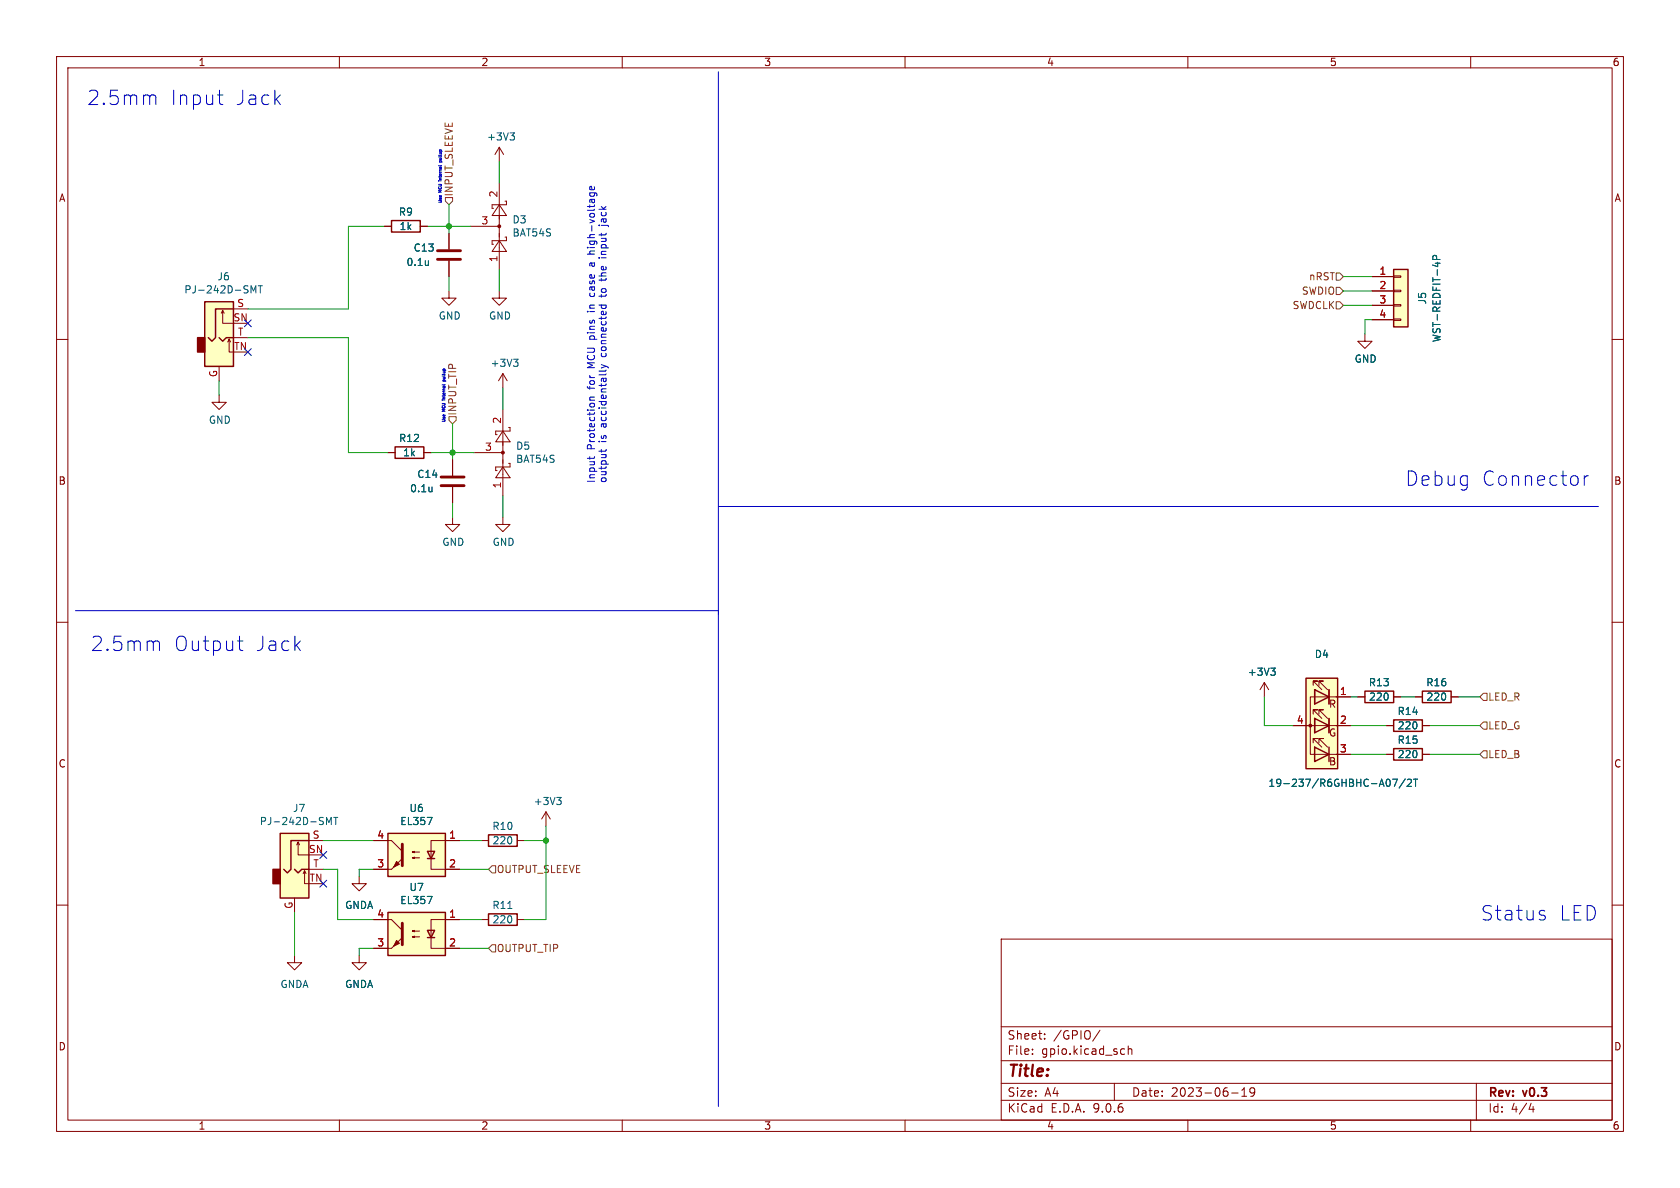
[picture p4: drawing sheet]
<svg xmlns="http://www.w3.org/2000/svg" width="297mm" height="210mm" viewBox="0 0 297 210" stroke-linecap="round" stroke-linejoin="round" font-family="sans-serif">
<g fill="none" stroke="#840000" stroke-width=".18">
<path d="M10 10h277v190h-277zM12 12h273v186h-273zM60 10v2M110 10v2M160 10v2M210 10v2M260 10v2M10 60h2M285 60h2M88.9 91.4v1.3h1.3l-1.3 1.3-1.3-1.3h1.3M10 110h2M285 110h2"/>
<path d="M10 160h2M177 166h108v32h-108zM285 160h2M60 198v2M110 198v2M160 198v2M177 194.5h108M177 191.5h108M177 187.5h108M177 181.5h108M182.5 186.3v.1M182.5 185.5v.1"/>
<path d="M184.7 183.6v.1M184.7 182.8v.1M194.5 182.1l-1.3 2M197 191.5v3M198.4 185.4l.4 .1M198.8 186.3l-.4 .1M199.5 185.5l.2-.1 .3 .1 .1 .9M199.5 184.9v1.5M210 198v2M217.7 193.2h1.2M219.5 193.8h.9M219.5 192.7l.5-.4v1.5"/>
<path d="M221.8 192.9l-.3 .3h-.3l-.2-.3 .1-.5 .4-.1 .2 .1a.99 .99 0 0 1-.3 1.4h-.3M260 198v2M261 191.5v6.5M270.7 195l-.4 1.1h.9M271 195.6v1"/>
</g>
<path d="M230.9 119.9h5.6v16h-5.6z" fill="#ffffc2"/>
<path d="M69.8 79h5.1v2h-5.1zM230.9 119.9h5.6v16h-5.6zM232.4 121.9l2.5 1.3-2.5 1.3zM232.4 127l2.5 1.3-2.5 1.2zM232.4 132.1l2.5 1.3-2.5 1.2zM234.9 121.9v2.6M234.9 127v2.5M234.9 132.1v2.5M241.3 122.2h5.1v2h-5.1zM246.4 132.3h5.1v2.1h-5.1zM246.4 127.3h5.1v2h-5.1z" fill="none" stroke="#840000" stroke-width=".25"/>
<g fill="none" stroke="#840000" stroke-width=".18">
<path d="M88.3 36.2l1.2 1.9h-2.5zM88.3 26v2.6M88.3 32.4v15.2M88.3 26l-.8 1.3M88.3 26l.7 1.3M89.3 35.6h.2v.6h-2.5v.6h.2M79.4 51.4v1.3h1.2l-1.2 1.3-1.3-1.3h1.3M79.4 41.3v2.8M79.4 46.1v2.8M83.2 40h5.1M88.3 51.4v1.3h1.2l-1.2 1.3-1.3-1.3h1.3M88.3 42.5l1.2 2h-2.5z"/>
<path d="M89.3 41.9h.2v.6h-2.5v.7h.2M38.7 69.9v1.2h1.3l-1.3 1.3-1.2-1.3h1.2M88.9 66l-.8 1.3M88.9 66l.8 1.3M88.9 66v2.6M68.6 80h1.2M74.9 80h1.3M228.6 128.3h10.2M232.2 121.2v-.8h.7h-.7l1.5 1.5M232.2 126.2v-.7h.7h-.7l1.5 1.5M232.2 131.3v-.7h.7h-.7l1.5 1.5M232.4 121.9h.1"/>
<path d="M232.4 121.9v2.6zM232.4 127h.1M232.4 127v2.5zM233.2 121.2v-.8h.7h-.7l1.5 1.5M233.2 126.2v-.7h.7h-.7l1.5 1.5M233.2 131.3v-.7h.7h-.7l1.5 1.5M234.9 121.9v2.6M234.9 127v2.5M238.8 123.2h-7.2v10.2h7.2M240 123.2h1.3M245.1 128.3h1.3M245.1 133.4h1.3"/>
<path d="M246.4 123.2h1.2M251.5 128.3h1.2M251.5 133.4h1.2"/>
</g>
<g fill="#840000" stroke="#840000" stroke-width=".18">
<circle cx="231.6" cy="128.3" r=".25"/>
<circle cx="88.3" cy="40" r=".25"/>
</g>
<path d="M90.2 23.5h.7l-.4 .5M90.7 24l.2 .2v.3l-.2 .3M75.7 46.1v.8M75.7 46.8v.1M90.8 63.5h.8l-.4 .5M91.3 64l.3 .2v.3l-.3 .3M245.7 137.9l.1 .3-.1 .7M246.2 137.7h.8l-.5 1.3M248.4 137.7l-1.1 1.6M248.8 137.9l.5-.2 .2 .4-.8 .9h.8M249.9 137.7h.7M250.3 137.7v1.3" fill="none" stroke="#006464" stroke-width=".18"/>
<path d="M77.3 44.3h4.1M77.3 45.8h4.1" fill="none" stroke="#840000" stroke-width=".51"/>
<path d="M36.2 53.3h5.1v11.5h-5.1z" fill="#ffffc2"/>
<path d="M34.9 59.7h1.3v2.5h-1.3z" fill="#840000" stroke="#840000" stroke-width=".25"/>
<path d="M69.2 39h5.1v2h-5.1zM36.2 53.3h5.1v11.5h-5.1zM38.7 59.7l.7 .6 .6-.6h1.3M41.3 54.6h-3.2v5.1l-.6 .6-.7-.6M86.4 147.6h5v2h-5zM86.4 161.5h5v2.1h-5z" fill="none" stroke="#840000" stroke-width=".25"/>
<g fill="none" stroke="#840000" stroke-width=".18">
<path d="M39.1 55.4l.3-.5v2.3h1.9M39.4 54.9l.2 .5M40.5 59.9l.3 .6M41.3 54.6h2.5M41.3 59.7h2.5M67.9 40h1.3M74.3 40h1.3M38.7 64.8v2.5M40.3 60.5l.2-.6v2.3h.8M88.9 76.2l1.3 1.9h-2.6zM88.9 72.4v15.2M89.9 75.6h.3v.6h-2.6v.6h.3"/>
<path d="M80 91.4v1.3h1.3l-1.3 1.3-1.3-1.3h1.3M80 81.3v2.8M80 86.1v2.8M83.8 80h5.1M88.9 82.6l1.3 1.9h-2.6zM89.9 81.9h.3v.7h-2.6v.6h.3M63.5 154.9v1.3h1.3l-1.3 1.3-1.3-1.3h1.3M85.1 148.6h1.3M91.4 148.6h1.3M96.5 143.5l-.7 1.3M96.5 143.5l.8 1.3M96.5 143.5v2.6"/>
<path d="M52.1 168.9v1.3h1.2l-1.2 1.3-1.3-1.3h1.3M63.5 168.9v1.3h1.3l-1.3 1.3-1.3-1.3h1.3M85.1 162.6h1.3M91.4 162.6h1.3"/>
</g>
<path d="M44.4 51.8v-1.3l.4 .9 .4-.9v1.3M45.7 50.5h.7M46 50.5v1.3M76.4 86.1v.8M76.4 86.8l-.1 .1M98.4 141h.8l-.4 .4M99 141.4l.2 .3v.3l-.2 .2M89.8 160.6h.7" fill="none" stroke="#006464" stroke-width=".18"/>
<path d="M78 84.3h4M78 85.9h4" fill="none" stroke="#840000" stroke-width=".51"/>
<circle cx="88.9" cy="80" r=".25" fill="#840000" stroke="#840000" stroke-width=".18"/>
<path d="M68.6 161.3h10.1v7.6h-10.1z" fill="#ffffc2"/>
<path d="M68.6 161.3h10.1v7.6h-10.1zM75.6 164.5h1.2l-.6 1.2zM75.6 165.7h1.2" fill="none" stroke="#840000" stroke-width=".25"/>
<path d="M66 162.6h3.2l1.9 1.9M66 167.6h3.2M72.9 164.6l.4-.1v.2l-.4-.1h1.3M72.9 165.6l.4-.1v.2l-.4-.1h1.3M81.3 162.6h-5.1v5h5.1" fill="none" stroke="#840000" stroke-width=".18"/>
<path d="M71.1 163.2v3.8" fill="none" stroke="#840000" stroke-width=".51"/>
<g fill="#840000" stroke="#840000" stroke-width=".18">
<path d="M70.1 166.2l.5 .6-1 .5z"/>
<path d="M69.2 167.6l1.9-1.9z"/>
</g>
<path d="M75.5 158.5h.9l-.6 1.2" fill="none" stroke="#006464" stroke-width=".18"/>
<path d="M68.6 147.3h10.1v7.6h-10.1z" fill="#ffffc2"/>
<path d="M68.6 147.3h10.1v7.6h-10.1zM75.6 150.5h1.2l-.6 1.3zM75.6 151.8h1.2" fill="none" stroke="#840000" stroke-width=".25"/>
<path d="M66 148.6h3.2l1.9 1.9M66 153.7h3.2M72.9 150.6l.4-.1v.2l-.4-.1h1.3M72.9 151.6l.4-.1v.3l-.4-.2h1.3M81.3 148.6h-5.1v5.1h5.1" fill="none" stroke="#840000" stroke-width=".18"/>
<path d="M71.1 149.2v3.8" fill="none" stroke="#840000" stroke-width=".51"/>
<g fill="#840000" stroke="#840000" stroke-width=".18">
<path d="M70.1 152.3l.5 .5-1 .5z"/>
<path d="M71.1 151.8l-1.9 1.9z"/>
</g>
<path d="M75.5 144.5h.9l-.6 1.3" fill="none" stroke="#006464" stroke-width=".18"/>
<path d="M49.5 147.3h5.1v11.5h-5.1z" fill="#ffffc2"/>
<path d="M48.3 153.7h1.2v2.5h-1.2z" fill="#840000" stroke="#840000" stroke-width=".25"/>
<path d="M49.5 147.3h5.1v11.5h-5.1zM52.1 153.7l.6 .6 .6-.6h1.3M54.6 148.6h-3.2v5.1l-.6 .6-.6-.6" fill="none" stroke="#840000" stroke-width=".25"/>
<path d="M241.3 59.1v1.2h1.3l-1.3 1.3-1.3-1.3h1.3M223.5 120.7l.8 1.2M223.5 120.7l-.7 1.2M223.5 120.7v2.5M52.1 158.8v2.5M52.5 149.4l.2-.6v2.3h1.9M52.7 148.8l.3 .6M53.6 154.4l.2-.5v2.3h.8M53.8 153.9l.3 .5M54.6 148.6h2.5M54.6 153.7h2.5" fill="none" stroke="#840000" stroke-width=".18"/>
<path d="M224.7 118.1h.7l-.4 .5M225.2 118.6l.2 .2v.3l-.2 .3M57.7 145.8v-1.3l.4 .9 .5-.9v1.3M59 144.5h.7M59.4 144.5v1.3" fill="none" stroke="#006464" stroke-width=".18"/>
<path d="M246.4 47.6h2.5v10.2h-2.5z" fill="#ffffc2"/>
<path d="M246.4 47.6h2.5v10.2h-2.5zM251.5 122.2h5v2h-5z" fill="none" stroke="#840000" stroke-width=".25"/>
<g fill="none" stroke="#840000" stroke-width=".18">
<path d="M67.9 40h1.3M74.3 40h1.3M79.4 41.3v2.8M79.4 46.1v2.8M242.6 48.9h3.8M242.6 51.4h3.8M242.6 54h3.8M242.6 56.5h3.8M246.4 48.8h1.2v.2h-1.2zM246.4 51.3h1.2v.3h-1.2zM246.4 53.8h1.2v.3h-1.2zM246.4 56.4h1.2v.2h-1.2z"/>
<path d="M68.6 80h1.2M74.9 80h1.3M80 81.3v2.8M80 86.1v2.8M228.6 128.3h2.5M236.2 123.2h2.6M236.2 128.3h2.6M236.2 133.4h2.6M240 123.2h1.3M245.1 128.3h1.3M245.1 133.4h1.3M246.4 123.2h1.2"/>
<path d="M250.2 123.2h1.3M251.5 128.3h1.2M251.5 133.4h1.2M256.5 123.2h1.3M66 148.6h2.6M66 153.7h2.6M78.7 148.6h2.6M78.7 153.7h2.6M66 162.6h2.6M66 167.6h2.6M78.7 162.6h2.6M78.7 167.6h2.6"/>
</g>
<g fill="none" stroke="#006464" stroke-width=".18">
<path d="M75.7 46.1v.8M75.7 46.8v.1M254 45.9l-.1-.6-.2-.2-.3 .1-.1 .7h1.3M254.2 46.4v.7M76.4 86.1v.8M76.4 86.8l-.1 .1M224.7 118.1h.7l-.4 .5M225.2 118.6l.2 .2v.3l-.2 .3M245.7 137.9l.1 .3-.1 .7M246.2 137.7h.8l-.5 1.3M248.4 137.7l-1.1 1.6M248.8 137.9l.5-.2 .2 .4-.8 .9h.8"/>
<path d="M249.9 137.7h.7M250.3 137.7v1.3M75.5 158.5h.9l-.6 1.2M75.5 144.5h.9l-.6 1.3"/>
</g>
<path d="M78.7 34.9h1.3v.7l-.6 .6-.7-.6zM236.2 48.3h.7l.6 .6-.6 .6h-.7zM236.2 53.3h.7l.6 .7-.6 .6h-.7zM236.2 50.8h.7l.6 .6-.6 .7h-.7zM79.4 73.7h1.2v.6l-.6 .6-.6-.6zM262.3 127.6h.6v1.3h-.6l-.7-.6zM262.3 132.7h.6v1.3h-.6l-.7-.6zM262.3 122.6h.6v1.2h-.6l-.7-.6zM87 153h.6v1.3h-.6l-.6-.6zM87 167h.6v1.3h-.6l-.6-.7z" fill="none" stroke="#725600" stroke-width=".18"/>
<g fill="none" stroke="#0000c2" stroke-width=".18">
<path d="M26.8 16.8l.6 .1 .2 .3v1.3M38.4 16.8h1M38.9 18.4l.5 .1M127 12.7v182.9M77.6 32h.1M77.6 31.9v.1M77.7 32h.3M77.7 28.7h.5M77.7 28.7l.1-.3 .2 .1v.2M104.4 33.5l-.1-.1v-.3l.1-.2h.2l.1 .6M105 33l.1 .4-.2 .1M106.3 39.8h1.1l.2 .3"/>
<path d="M103.8 55.1h.2M104.3 51.9v.4l.2 .1h.5l.1-.5M104.3 55.1h.8M104.3 46.5v.5M104.6 46.5v.4l.2 .2 .3-.2-.1-.4M105.1 44.4h-.7l-.1 .2M105.9 53.9h1.3M105.9 45.6h.1M106.3 49.2v.5M106.3 45.6h.9M106.4 53.9l-.1 .4M107.1 53.9l.1 .4"/>
<path d="M107.1 49.5h-1.2M78.2 70.7h.1M78.3 70.7h.4M78.3 67.4h.5M78.4 67.2v.2M78.4 67.2h.1M78.4 67.2h.2M78.6 67.2h.1M78.6 67.2v.2M104.3 70.7h.8M105.1 70.2l-.8 .1v.3l.1 .1M106.3 79.4v.5"/>
<path d="M106.3 64.5l.9 .3M107.2 79.4l-.2 .4h-1.1M107.2 65.4l-.2 .2h-1.1M107.2 64.8l-.9 .3M107.2 64.8l.4 .3M104.3 80.7v.5M105.1 80.7l-.1 .3M127 89.5h155.6M280.1 84.1v1.7M280.8 84.1a.65 .65 0 0 0-.7 .5M13.3 108h113.7M27.5 113.3l.6 .1 .1 .3v1.3"/>
<path d="M42 113.3h.9M42.3 114.6l.2 .3 .4 .1M272.5 161.8l.6 .1 .1 .4-.4 .3h-.4M272.5 160.9l.6 .2"/>
</g>
<g fill="none" stroke="#009600" stroke-width=".18">
<path d="M79.4 36.2v5.1M88.3 28.6v3.8M43.8 59.7h17.8v20.3h7M67.9 40h-6.3v14.6h-17.8M75.6 40h7.6M79.4 48.9v2.5M88.3 47.6v3.8M237.5 54h5.1M237.5 48.9h5.1M237.5 51.4h5.1M242.6 56.5h-1.3v2.6M38.7 67.3v2.6"/>
<path d="M80 74.9v6.4M88.9 68.6v3.8M76.2 80h7.6M80 88.9v2.5M88.9 87.6v3.8M223.5 123.2v5.1h5.1M238.8 123.2h1.2M238.8 128.3h6.3M238.8 133.4h6.3M247.6 123.2h2.6M252.7 128.3h8.9M252.7 133.4h8.9"/>
<path d="M257.8 123.2h3.8M57.1 153.7h2.6v8.9h6.3M57.1 148.6h8.9M66 153.7h-2.5v1.2M81.3 148.6h3.8M81.3 153.7h5.1M92.7 148.6h3.8M96.5 146.1v16.5h-3.8M52.1 161.3v7.6M66 167.6h-2.5v1.3M81.3 162.6h3.8M81.3 167.6h5.1"/>
</g>
<path d="M43.2 56.5l1.2 1.3M44.4 56.5l-1.2 1.3M43.2 61.6l1.2 1.2M44.4 61.6l-1.2 1.2M56.5 150.5l1.3 1.2M56.5 155.6l1.3 1.2M57.8 150.5l-1.3 1.2M57.8 155.6l-1.3 1.2" fill="none" stroke="#000084" stroke-width=".18"/>
<g fill="#009600" stroke="#009600" stroke-width=".18">
<circle cx="80" cy="80" r=".46"/>
<circle cx="96.5" cy="148.6" r=".46"/>
<circle cx="79.4" cy="40" r=".46"/>
</g>
<g font-size="3.5" fill="#0000c2">
<text x="15.2" y="18.8">2.5mm</text>
<text x="29.9" y="18.8">Input</text>
<text x="41.4" y="18.8">Jack</text>
<text x="248.3" y="86.1">Debug</text>
<text x="261.8" y="86.1">Connector</text>
<text x="15.9" y="115.3">2.5mm</text>
<text x="30.6" y="115.3">Output</text>
<text x="44.9" y="115.3">Jack</text>
<text x="261.6" y="162.9">Status</text>
<text x="275.5" y="162.9">LED</text>
</g>
<text font-size="2.8" fill="#840000" x="178" y="190.9">Title:</text>
<g font-size="2.1" fill="#840000">
<text x="178" y="184">Sheet:</text>
<text x="186.2" y="184">/GPIO/</text>
<text x="178" y="186.7">File:</text>
<text x="184.1" y="186.7">gpio.kicad_sch</text>
<text x="178" y="196.9">KiCad</text>
<text x="178" y="194.1">Size:</text>
<text x="184.7" y="194.1">A4</text>
<text x="185.7" y="196.9">E.D.A.</text>
<text x="193.3" y="196.9">9.0.6</text>
<text x="200" y="194.1">Date:</text>
<text x="207" y="194.1">2023-06-19</text>
<text x="263" y="194.3">Rev:</text>
<text x="263" y="196.9">Id:</text>
<text x="267.1" y="196.9">4/4</text>
<text x="269.4" y="194.3">v0.3</text>
</g>
<g font-size="1.8" fill="#840000">
<text x="35" y="11.9">1</text>
<text x="85" y="11.9">2</text>
<text x="135" y="11.9">3</text>
<text x="185" y="11.9">4</text>
<text x="235" y="11.9">5</text>
<text x="285" y="11.9">6</text>
<text x="10.3" y="35.9">A</text>
<text x="285.3" y="35.9">A</text>
<text x="10.3" y="85.9">B</text>
<text x="285.3" y="85.9">B</text>
<text x="234.8" y="125.3">R</text>
<text x="234.8" y="130.4">G</text>
<text x="10.3" y="135.9">C</text>
<text x="234.8" y="135.5">B</text>
<text x="285.3" y="135.9">C</text>
<text x="10.3" y="185.9">D</text>
<text x="285.3" y="185.9">D</text>
<text x="35" y="199.9">1</text>
<text x="85" y="199.9">2</text>
<text x="135" y="199.9">3</text>
<text x="185" y="199.9">4</text>
<text x="235" y="199.9">5</text>
<text x="285" y="199.9">6</text>
</g>
<g font-size="1.8" fill="#006464">
<text x="86" y="25">+3V3</text>
<text x="70.4" y="38.3">R9</text>
<text x="70.5" y="40.9">1k</text>
<text x="90.5" y="39.7">D3</text>
<text x="71.8" y="47.2">0.1u</text>
<text x="73" y="44.7">C13</text>
<text x="90.5" y="42">BAT54S</text>
<text x="32.5" y="52.1">PJ-242D-SMT</text>
<text x="38.4" y="49.8">J6</text>
<text x="252.3" y="53.9" transform="rotate(-90 252.3 53.9)">J5</text>
<text x="77.5" y="56.7">GND</text>
<text x="86.4" y="56.7">GND</text>
<text x="86.6" y="65">+3V3</text>
<text x="239.4" y="64.3">GND</text>
<text x="254.9" y="60.6" transform="rotate(-90 254.9 60.6)">WST-REDFIT-4P</text>
<text x="36.8" y="75.1">GND</text>
<text x="70.4" y="78.3">R12</text>
<text x="71.2" y="80.9">1k</text>
<text x="91.1" y="79.7">D5</text>
<text x="91.1" y="82">BAT54S</text>
<text x="72.4" y="87.2">0.1u</text>
<text x="73.7" y="84.7">C14</text>
<text x="78.1" y="96.7">GND</text>
<text x="87" y="96.7">GND</text>
<text x="220.5" y="119.7">+3V3</text>
<text x="232.3" y="116.5">D4</text>
<text x="241.9" y="121.5">R13</text>
<text x="241.9" y="124.1">220</text>
<text x="252.1" y="121.5">R16</text>
<text x="252.1" y="124.1">220</text>
<text x="247" y="131.7">R15</text>
<text x="247" y="126.6">R14</text>
<text x="247" y="129.1">220</text>
<text x="247" y="134.2">220</text>
<text x="51.7" y="143.7">J7</text>
<text x="72.3" y="143.7">U6</text>
<text x="94.3" y="142.5">+3V3</text>
<text x="224.1" y="139.3">19-237/R6GHBHC-A07/2T</text>
<text x="45.8" y="146.1">PJ-242D-SMT</text>
<text x="70.7" y="146.1">EL357</text>
<text x="87" y="146.9">R10</text>
<text x="87" y="149.5">220</text>
<text x="60.9" y="160.9">GNDA</text>
<text x="70.7" y="160">EL357</text>
<text x="72.3" y="157.7">U7</text>
<text x="87" y="160.9">R11</text>
<text x="87" y="163.4">220</text>
<text x="49.5" y="174.9">GNDA</text>
<text x="60.9" y="174.9">GNDA</text>
</g>
<g font-size="1.8" fill="#725600">
<text x="80.2" y="34.8" transform="rotate(-90 80.2 34.8)">INPUT_SLEEVE</text>
<text x="230" y="52.3">SWDIO</text>
<text x="231.3" y="49.8">nRST</text>
<text x="228.4" y="54.8">SWDCLK</text>
<text x="80.9" y="73.6" transform="rotate(-90 80.9 73.6)">INPUT_TIP</text>
<text x="263" y="124.1">LED_R</text>
<text x="263" y="129.1">LED_G</text>
<text x="263" y="134.2">LED_B</text>
<text x="87.7" y="154.5">OUTPUT_SLEEVE</text>
<text x="87.7" y="168.5">OUTPUT_TIP</text>
</g>
<g font-size="1.8" fill="#a90000">
<text x="88" y="35" transform="rotate(-90 88 35)">2</text>
<text x="85" y="39.8">3</text>
<text x="88" y="46.4" transform="rotate(-90 88 46.4)">1</text>
<text x="243.8" y="48.6">1</text>
<text x="243.8" y="51.2">2</text>
<text x="243.8" y="53.7">3</text>
<text x="41.2" y="56.9">SN</text>
<text x="41.8" y="54.4">S</text>
<text x="42" y="59.4">T</text>
<text x="243.8" y="56.3">4</text>
<text x="41.3" y="62">TN</text>
<text x="38.5" y="66.8" transform="rotate(-90 38.5 66.8)">G</text>
<text x="88.6" y="75" transform="rotate(-90 88.6 75)">2</text>
<text x="85.7" y="79.8">3</text>
<text x="88.6" y="86.4" transform="rotate(-90 88.6 86.4)">1</text>
<text x="236.8" y="122.9">1</text>
<text x="229.2" y="128">4</text>
<text x="236.8" y="128">2</text>
<text x="236.8" y="133.1">3</text>
<text x="55.2" y="148.3">S</text>
<text x="66.6" y="148.3">4</text>
<text x="79.3" y="148.3">1</text>
<text x="54.5" y="150.9">SN</text>
<text x="54.6" y="156">TN</text>
<text x="55.3" y="153.4">T</text>
<text x="66.6" y="153.4">3</text>
<text x="79.3" y="153.4">2</text>
<text x="51.8" y="160.8" transform="rotate(-90 51.8 160.8)">G</text>
<text x="66.6" y="162.3">4</text>
<text x="66.6" y="167.4">3</text>
<text x="79.3" y="162.3">1</text>
<text x="79.3" y="167.4">2</text>
</g>
<g font-size="1.8" fill="#0000c2">
<text x="107.3" y="38.8" transform="rotate(-90 107.3 38.8)">jack</text>
<text x="105.3" y="46" transform="rotate(-90 105.3 46)">a</text>
<text x="105.3" y="43.7" transform="rotate(-90 105.3 43.7)">high-voltage</text>
<text x="107.3" y="44.8" transform="rotate(-90 107.3 44.8)">input</text>
<text x="105.3" y="51.5" transform="rotate(-90 105.3 51.5)">case</text>
<text x="107.3" y="51.9" transform="rotate(-90 107.3 51.9)">to</text>
<text x="107.3" y="48.9" transform="rotate(-90 107.3 48.9)">the</text>
<text x="105.3" y="54.5" transform="rotate(-90 105.3 54.5)">in</text>
<text x="105.3" y="64.8" transform="rotate(-90 105.3 64.8)">MCU pins</text>
<text x="107.3" y="62.8" transform="rotate(-90 107.3 62.8)">connected</text>
<text x="105.3" y="68.6" transform="rotate(-90 105.3 68.6)">for</text>
<text x="107.3" y="75.5" transform="rotate(-90 107.3 75.5)">accidentally</text>
<text x="105.3" y="79.5" transform="rotate(-90 105.3 79.5)">Protection</text>
<text x="107.3" y="78.3" transform="rotate(-90 107.3 78.3)">is</text>
<text x="105.3" y="85.5" transform="rotate(-90 105.3 85.5)">Input</text>
<text x="107.3" y="85.5" transform="rotate(-90 107.3 85.5)">output</text>
</g>
<g font-size=".7" fill="#0000c2">
<text x="78.1" y="28" transform="rotate(-90 78.1 28)">pullup</text>
<text x="78.1" y="35.9" transform="rotate(-90 78.1 35.9)">Use</text>
<text x="78.1" y="33.9" transform="rotate(-90 78.1 33.9)">MCU</text>
<text x="78.1" y="31.6" transform="rotate(-90 78.1 31.6)">internal</text>
<text x="78.7" y="70.3" transform="rotate(-90 78.7 70.3)">internal</text>
<text x="78.7" y="66.8" transform="rotate(-90 78.7 66.8)">pullup</text>
<text x="78.7" y="74.7" transform="rotate(-90 78.7 74.7)">Use</text>
<text x="78.7" y="72.6" transform="rotate(-90 78.7 72.6)">MCU</text>
</g>
</svg>
